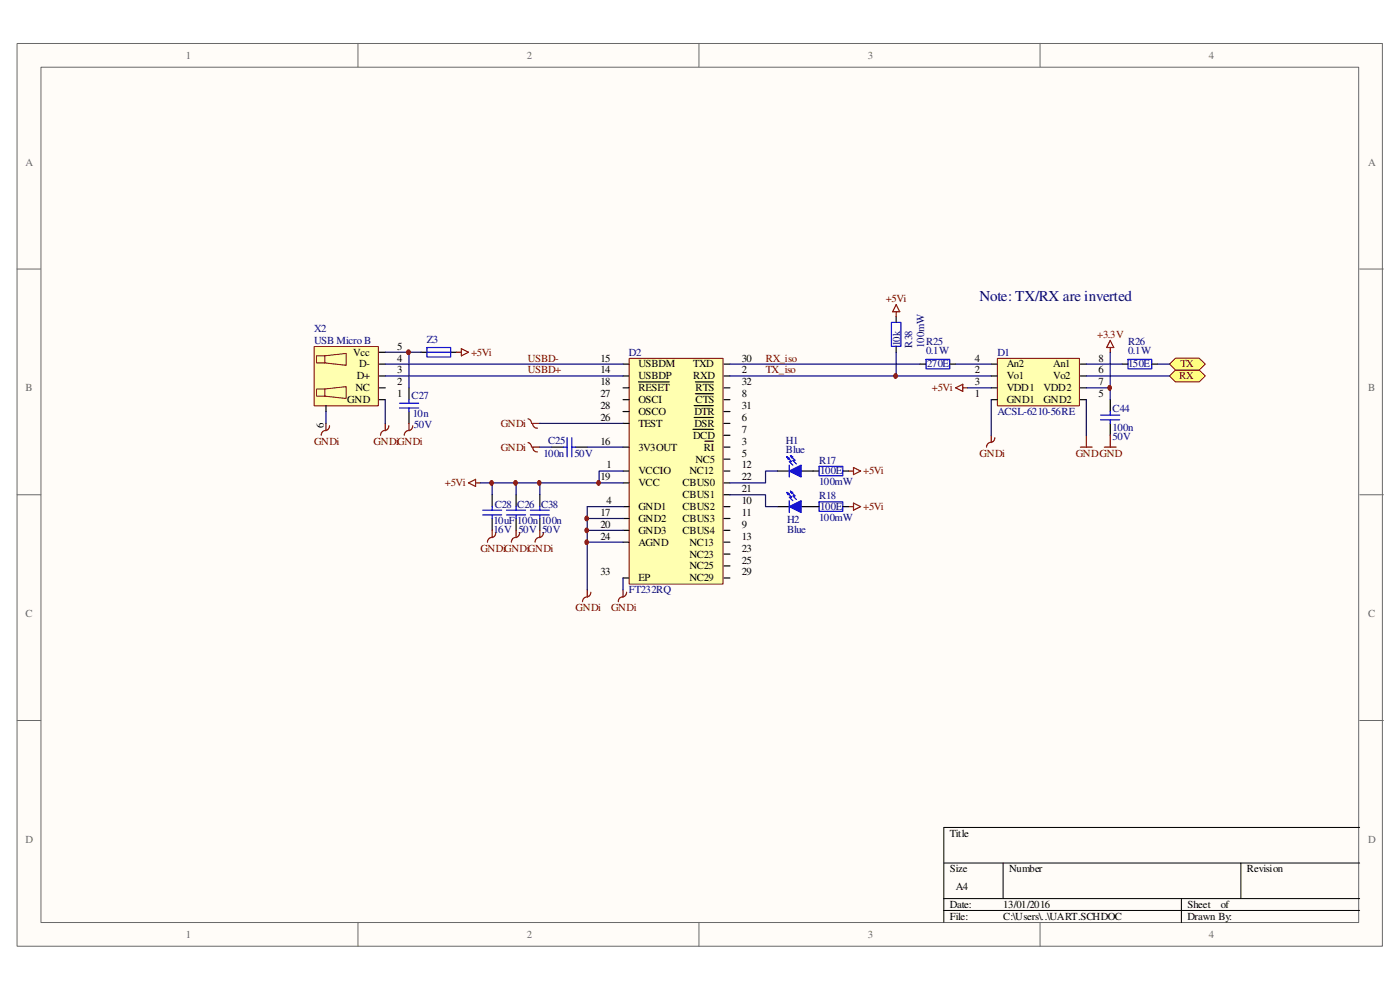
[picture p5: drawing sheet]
<svg xmlns="http://www.w3.org/2000/svg" width="297mm" height="210mm" viewBox="0 0 297 210" stroke-linecap="round" stroke-linejoin="round" font-family="sans-serif">
<path d="M3.7 9.3h289.6v191.4h-289.6z" fill="#fffcf8"/>
<path d="M3.6 9.2h289.7v191.5h-289.7z" fill="none" stroke="#696969" stroke-width=".21"/>
<path d="M8.7 14.3h279.5v181.4h-279.5z" fill="#fffcf8"/>
<g fill="none" stroke="#696969" stroke-width=".21">
<path d="M8.7 14.3h279.5v181.4h-279.5zM75.9 9.2v5M148.3 9.2v5M220.6 9.2v5M3.6 57.1h5M288.4 57.1h5.1M3.6 105h5M288.4 105h5.1M3.6 152.8h5M288.4 152.8h5.1M75.9 195.6v5.1M148.3 195.6v5.1"/>
<path d="M220.6 195.6v5.1"/>
</g>
<path d="M288.4 175.5h-88.2v20.1M200.2 183.1h88.2M200.2 190.6h88.2M200.2 193.1h88.2M212.8 183.1v7.5M250.6 190.6v5M263.2 183.1v7.5" fill="none" stroke="#000" stroke-width=".21"/>
<path d="M133.5 76.1h19.9v47.8h-19.9z" fill="#ffffb0"/>
<path d="M133.5 76h19.9v47.9h-19.9z" fill="none" stroke="#800000" stroke-width=".21"/>
<g fill="none" stroke="#000" stroke-width=".25">
<path d="M132.2 79.8h1.2M132.2 77.2h1.2M153.6 79.8h1.3M153.6 77.2h1.3M117 94.8h2.6M122.1 94.8h2.5M132.2 99.9h1.2M132.2 94.8h1.2M132.2 89.8h1.2M132.2 87.3h1.2M132.2 84.8h1.2M132.2 82.3h1.2"/>
<path d="M135.4 81h6.6M147 91.1h4.3M147.3 86h4M147.3 88.6h4M147.5 81h3.8M147.5 83.5h3.8M149.5 93.6h1.8M153.6 99.9h1.3M153.6 94.8h1.3M153.6 89.8h1.3M153.6 87.3h1.3M153.6 84.8h1.3"/>
<path d="M153.6 82.3h1.3M153.6 97.4h1.3M153.6 92.3h1.3M104.4 105v2.5M104.4 110v2.5M109.5 105v2.5M109.5 110v2.5M132.2 115h1.2M132.2 112.5h1.2M132.2 110h1.2M132.2 107.5h1.2M132.2 102.4h1.2"/>
<path d="M153.6 115h1.3M153.6 112.5h1.3M153.6 110h1.3M153.6 107.5h1.3M153.6 117.5h1.3M153.6 105h1.3M153.6 102.4h1.3M132.2 122.6h1.2M153.6 120h1.3M153.6 122.6h1.3"/>
</g>
<path d="M119.6 94.8h.7M120.3 92.8v4.1M121.3 92.8v4.1M121.3 94.8h.8M102.4 108.2h4M102.4 109.2h4M104.4 107.5v.7M104.4 109.2v.8M107.4 108.2h4.1M107.4 109.2h4.1M109.5 107.5v.7M109.5 109.2v.8" fill="none" stroke="#00f" stroke-width=".25"/>
<path d="M132.2 99.9h-5.1v2.5M109.5 102.4v2.6M124.6 115h7.6M124.6 112.5h7.6M124.6 110h7.6M132.2 102.4h-27.8v2.6M132.2 107.5h-7.6v17.6M132.2 122.6v2.5" fill="none" stroke="#000080" stroke-width=".25"/>
<path d="M104.4 114a.92 .92 0 0 0-1 1M104.4 112.5v1.5M105.2 113a.97 .97 0 0 1-.8 1M109.5 114h-.1a.9 .9 0 0 0-.9 1M109.5 112.5v1.5M110.2 113a1.01 1.01 0 0 1-.7 1M124.6 125.1l-.1 1.5a.92 .92 0 0 0-.9 1M125.3 125.6a.89 .89 0 0 1-.7 1M132.2 125.1l-.1 1.5a.9 .9 0 0 0-.9 1M132.9 125.6a.93 .93 0 0 1-.7 1" fill="none" stroke="#800000" stroke-width=".25"/>
<path d="M66.7 73.5h13.6v12.6h-13.6z" fill="#ffffb0"/>
<path d="M66.6 73.5h13.7v12.6h-13.7zM68.9 75.5h-1.8v1.5h1.8v-1.5l4.5-.5v2.5l-4.5-.5M68.9 82.5h-1.8v1.5h1.8v-1.5l4.5-.5v2.5l-4.5-.5" fill="none" stroke="#800000" stroke-width=".21"/>
<path d="M80.5 77.2h1.2M80.5 79.8h1.2M80.5 74.7h1.2M89.3 74.7h1.3M95.6 74.7h1.3M69.2 86v1.3M80.5 84.8h1.2M80.5 82.3h1.2M86.8 82.3v2.5M86.8 87.3v2.5M164.9 107.5h2.5M169.9 107.5h2.6" fill="none" stroke="#000" stroke-width=".25"/>
<path d="M69.2 91.4l-.1-.1a.9 .9 0 0 0-1 1M69.2 89.8v1.5a1.01 1.01 0 0 0 .7-1M81.7 91.4v-.1a.92 .92 0 0 0-1 1M81.7 89.8v1.5a.97 .97 0 0 0 .8-1M86.8 89.8v1.5M86.8 91.4l-.1-.1a.94 .94 0 0 0-.9 1M87.6 90.3a1.01 1.01 0 0 1-.8 1M112 93.9a.96 .96 0 0 1 .8 .9M112 88.9a.93 .93 0 0 1 .8 .9M114.5 94.8h-1.5a.91 .91 0 0 0 1 1.1M114.5 89.8h-1.5a.91 .91 0 0 0 1 1" fill="none" stroke="#800000" stroke-width=".25"/>
<path d="M81.7 77.2h50.5M81.7 79.8h50.5M81.7 74.7h7.6M86.8 74.7v7.6M154.9 77.2h40.3M154.9 79.8h55.4M69.2 87.3v2.5M81.7 84.8v5M114.5 94.8h2.5M114.5 89.8h17.7M124.6 94.8h7.6" fill="none" stroke="#000080" stroke-width=".25"/>
<path d="M90.6 73.7h5v2h-5zM90.6 74.7h5M84.7 85.5h4.1M84.7 86.5h4.1M86.8 84.8v.7M86.8 86.5v.8" fill="none" stroke="#00f" stroke-width=".25"/>
<path d="M167.4 107.5l2.6-1.3v2.5z" fill="#00f"/>
<path d="M166.9 104.4l.5 .3-.2 .3-.3-.6 1 1.1h-.5l.8 .7M167.4 107.5l2.5-1.3v2.5zM167.4 106.2v2.5M167.7 104.2l.5 .2-.3 .3-.2-.5 1 1h-.5l.7 .8" fill="none" stroke="#00f" stroke-width=".25"/>
<path d="M164.9 99.9h2.5M169.9 99.9h2.6" fill="none" stroke="#000" stroke-width=".25"/>
<path d="M167.4 99.9l2.6-1.2v2.5z" fill="#00f"/>
<path d="M166.9 96.9l.5 .3-.2 .2-.3-.5 1 1h-.5l.8 .8M167.4 99.9l2.5-1.2v2.5zM167.4 98.7v2.5M167.7 96.6l.5 .3-.3 .3-.2-.6 1 1.1h-.5l.7 .7M173.8 98.9h5v2h-5zM112.5 108.2h4M112.5 109.2h4M114.5 107.5v.7M114.5 109.2v.8M173.8 106.5h5v2h-5z" fill="none" stroke="#00f" stroke-width=".25"/>
<path d="M96.9 74.7h1M97.9 74l1.5 .7-1.5 .8zM180.1 99.9h1M181.1 99.2l1.5 .7-1.5 .8zM99.4 102.4l1.5-.7v1.5zM100.9 102.4h1M114.5 114a.9 .9 0 0 0-1 1M114.5 112.5v1.5M115.3 113a1.01 1.01 0 0 1-.8 1M180.1 107.5h1M181.1 106.7l1.5 .8-1.5 .7z" fill="none" stroke="#800000" stroke-width=".25"/>
<path d="M164.9 99.9h-2.5v2.5h-7.5M101.9 102.4h2.5M114.5 102.4v2.6M154.9 105h7.5v2.5h2.5" fill="none" stroke="#000080" stroke-width=".25"/>
<path d="M172.5 99.9h1.3M178.8 99.9h1.3M114.5 105v2.5M114.5 110v2.5M172.5 107.5h1.3M178.8 107.5h1.3" fill="none" stroke="#000" stroke-width=".25"/>
<path d="M248.1 79.8l1.3-1.3h5l1.3 1.3-1.3 1.2h-5z" fill-rule="evenodd" fill="#ffff80"/>
<path d="M248.1 79.8l1.3-1.3h5l1.3 1.3-1.3 1.2h-5z" fill="none" stroke="#800000" stroke-width=".21"/>
<path d="M248.1 77.2l1.3-1.2h5l1.3 1.2-1.3 1.3h-5z" fill-rule="evenodd" fill="#ffff80"/>
<path d="M248.1 77.2l1.3-1.2h5l1.3 1.2-1.3 1.3h-5z" fill="none" stroke="#800000" stroke-width=".21"/>
<path d="M86.4 74.3a.46 .46 0 0 1 .7 .4 .46 .46 0 0 1-.6 .4 .58 .58 0 0 1-.1-.8z" fill-rule="evenodd" fill="#800000"/>
<path d="M86.4 74.3a.46 .46 0 0 1 .7 .4 .46 .46 0 0 1-.6 .4 .58 .58 0 0 1-.1-.8z" fill="none" stroke="#800000" stroke-width=".21"/>
<path d="M104.1 102a.45 .45 0 0 1 .6 .4 .45 .45 0 0 1-.6 .5 .6 .6 0 0 1 0-.9z" fill-rule="evenodd" fill="#800000"/>
<path d="M104.1 102a.45 .45 0 0 1 .6 .4 .45 .45 0 0 1-.6 .5 .6 .6 0 0 1 0-.9z" fill="none" stroke="#800000" stroke-width=".21"/>
<path d="M109.2 102a.45 .45 0 0 1 .5 .4 .45 .45 0 0 1-.5 .5 .6 .6 0 0 1 0-.9z" fill-rule="evenodd" fill="#800000"/>
<path d="M109.2 102a.45 .45 0 0 1 .5 .4 .45 .45 0 0 1-.5 .5 .6 .6 0 0 1 0-.9z" fill="none" stroke="#800000" stroke-width=".21"/>
<path d="M114.2 102a.45 .45 0 0 1 .6 .4 .45 .45 0 0 1-.6 .5 .6 .6 0 0 1 0-.9z" fill-rule="evenodd" fill="#800000"/>
<path d="M114.2 102a.45 .45 0 0 1 .6 .4 .45 .45 0 0 1-.6 .5 .6 .6 0 0 1 0-.9z" fill="none" stroke="#800000" stroke-width=".21"/>
<path d="M124.3 114.6a.45 .45 0 0 1 .5 .4 .45 .45 0 0 1-.5 .5 .6 .6 0 0 1 0-.9z" fill-rule="evenodd" fill="#800000"/>
<path d="M124.3 114.6a.45 .45 0 0 1 .5 .4 .45 .45 0 0 1-.5 .5 .6 .6 0 0 1 0-.9z" fill="none" stroke="#800000" stroke-width=".21"/>
<path d="M124.3 112.1a.45 .45 0 0 1 .5 .4 .45 .45 0 0 1-.5 .4 .61 .61 0 0 1 0-.8z" fill-rule="evenodd" fill="#800000"/>
<path d="M124.3 112.1a.45 .45 0 0 1 .5 .4 .45 .45 0 0 1-.5 .4 .61 .61 0 0 1 0-.8z" fill="none" stroke="#800000" stroke-width=".21"/>
<path d="M124.3 109.5a.45 .45 0 0 1 .5 .5 .45 .45 0 0 1-.5 .4 .61 .61 0 0 1 0-.9z" fill-rule="evenodd" fill="#800000"/>
<path d="M124.3 109.5a.45 .45 0 0 1 .5 .5 .45 .45 0 0 1-.5 .4 .61 .61 0 0 1 0-.9z" fill="none" stroke="#800000" stroke-width=".21"/>
<path d="M126.8 102a.45 .45 0 0 1 .6 .4 .45 .45 0 0 1-.6 .5 .6 .6 0 0 1 0-.9z" fill-rule="evenodd" fill="#800000"/>
<path d="M126.8 102a.45 .45 0 0 1 .6 .4 .45 .45 0 0 1-.6 .5 .6 .6 0 0 1 0-.9z" fill="none" stroke="#800000" stroke-width=".21"/>
<path d="M211.6 76.1h17.4v10h-17.4z" fill="#ffffb0"/>
<path d="M211.6 76h17.4v10.1h-17.4z" fill="none" stroke="#800000" stroke-width=".21"/>
<g fill="none" stroke="#000" stroke-width=".25">
<path d="M195.2 77.2h1.2M201.5 77.2h1.2M210.3 79.8h1.2M210.3 77.2h1.2M229.2 79.8h1.3M229.2 77.2h1.3M238 77.2h1.3M244.3 77.2h1.3M210.3 84.8h1.2M210.3 82.3h1.2M229.2 84.8h1.3M229.2 82.3h1.3"/>
<path d="M235.5 84.8v2.5M235.5 89.8v2.5"/>
</g>
<path d="M235.5 72.2l.8 1.5h-1.5zM235.5 73.7v1M202.7 82.3l1.5-.8v1.5zM204.2 82.3h1.1M210.3 93.9h-.1a.88 .88 0 0 0-.9 .9M210.3 92.3v1.5a.97 .97 0 0 0 .7-1M229.2 94.8h2.5M230.5 92.3v2.5M234.3 94.8h2.5M235.5 92.3v2.5" fill="none" stroke="#800000" stroke-width=".25"/>
<path d="M196.4 76.2h5.1v2h-5.1zM239.3 76.2h5v2h-5zM233.5 88.1h4M233.5 89.1h4M235.5 87.3v.8M235.5 89.1v.7" fill="none" stroke="#00f" stroke-width=".25"/>
<path d="M202.7 77.2h7.6M230.5 77.2h7.5M230.5 79.8h17.6M235.5 74.7v7.6M245.6 77.2h2.5M210.3 84.8v7.5M230.5 82.3h5v2.5M230.5 84.8v7.5" fill="none" stroke="#000080" stroke-width=".25"/>
<path d="M235.2 81.8a.45 .45 0 0 1 .6 .5 .45 .45 0 0 1-.6 .4 .61 .61 0 0 1 0-.9z" fill-rule="evenodd" fill="#800000"/>
<path d="M235.2 81.8a.45 .45 0 0 1 .6 .5 .45 .45 0 0 1-.6 .4 .61 .61 0 0 1 0-.9z" fill="none" stroke="#800000" stroke-width=".21"/>
<path d="M190.1 74.7v5.1M205.3 82.3h5" fill="none" stroke="#000080" stroke-width=".25"/>
<path d="M189.1 68.4h2v5.1h-2z" fill="none" stroke="#00f" stroke-width=".25"/>
<path d="M190.1 67.1v1.3M190.1 73.5v1.2" fill="none" stroke="#000" stroke-width=".25"/>
<path d="M190.1 64.6l.8 1.5h-1.5zM190.1 66.1v1" fill="none" stroke="#800000" stroke-width=".25"/>
<path d="M189.8 79.3a.45 .45 0 0 1 .6 .5 .45 .45 0 0 1-.6 .4 .61 .61 0 0 1 0-.9z" fill-rule="evenodd" fill="#800000"/>
<path d="M189.8 79.3a.45 .45 0 0 1 .6 .5 .45 .45 0 0 1-.6 .4 .61 .61 0 0 1 0-.9z" fill="none" stroke="#800000" stroke-width=".21"/>
<text font-size="3.2" fill="#000080" x="207.8" y="63.9">Note: TX/RX are inverted</text>
<g font-size="2.3" fill="#696969">
<text x="39.4" y="12.5">1</text>
<text x="111.8" y="12.5">2</text>
<text x="184.1" y="12.5">3</text>
<text x="256.5" y="12.5">4</text>
<text x="5.4" y="35.1">A</text>
<text x="290.2" y="35.1">A</text>
<text x="5.4" y="83">B</text>
<text x="290.2" y="83">B</text>
<text x="5.4" y="130.9">C</text>
<text x="290.2" y="130.9">C</text>
<text x="5.4" y="178.7">D</text>
<text x="290.2" y="178.7">D</text>
<text x="39.4" y="198.9">1</text>
<text x="111.8" y="198.9">2</text>
<text x="184.1" y="198.9">3</text>
<text x="256.5" y="198.9">4</text>
</g>
<g font-size="2.3" fill="#800000">
<text x="187.9" y="64.1">+5Vi</text>
<text x="232.8" y="71.7">+3.3V</text>
<text x="99.9" y="75.4">+5Vi</text>
<text x="112" y="76.7">USBD-</text>
<text x="162.4" y="76.7">RX_iso</text>
<text x="250.4" y="77.9">TX</text>
<text x="112" y="79.2">USBD+</text>
<text x="162.4" y="79.2">TX_iso</text>
<text x="197.7" y="83">+5Vi</text>
<text x="250.2" y="80.5">RX</text>
<text x="66.6" y="94.3">GNDi</text>
<text x="79.3" y="94.3">GNDiGNDi</text>
<text x="106.2" y="95.6">GNDi</text>
<text x="106.2" y="90.6">GNDi</text>
<text x="183.1" y="100.6">+5Vi</text>
<text x="207.8" y="96.9">GNDi</text>
<text x="228.2" y="96.9">GNDGND</text>
<text x="94.4" y="103.1">+5Vi</text>
<text x="183.1" y="108.2">+5Vi</text>
<text x="101.9" y="117">GNDiGNDiGNDi</text>
<text x="122.1" y="129.6">GNDi</text>
<text x="129.7" y="129.6">GNDi</text>
</g>
<g font-size="2.3" fill="#000080">
<text x="66.6" y="70.4">X2</text>
<text x="66.6" y="72.9">USB Micro B</text>
<text x="90.6" y="72.7">Z3</text>
<text x="133.4" y="75.4">D2</text>
<text x="191" y="73.5" transform="rotate(-90 191 73.5)">10k</text>
<text x="193.5" y="73.7" transform="rotate(-90 193.5 73.7)">R38</text>
<text x="196" y="73.7" transform="rotate(-90 196 73.7)">100mW</text>
<text x="196.5" y="75.2">0.1W</text>
<text x="196.5" y="73.2">R25</text>
<text x="196.7" y="77.9">270E</text>
<text x="211.6" y="75.4">D1</text>
<text x="239.3" y="77.9">150E</text>
<text x="239.3" y="75.2">0.1W</text>
<text x="239.3" y="73.2">R26</text>
<text x="87.3" y="84.7">C27</text>
<text x="87.6" y="88.6">10n</text>
<text x="211.6" y="88.1">ACSL-6210-56RE</text>
<text x="236" y="87.3">C44</text>
<text x="87.8" y="90.8">50V</text>
<text x="116.3" y="94.1">C25</text>
<text x="166.7" y="94.1">H1</text>
<text x="236" y="91.3">100n</text>
<text x="236" y="93.3">50V</text>
<text x="115.3" y="96.9">100n</text>
<text x="121.9" y="96.9">50V</text>
<text x="166.7" y="96.1">Blue</text>
<text x="173.8" y="98.4">R17</text>
<text x="174" y="100.6">100E</text>
<text x="105" y="107.7">C28 C26 C38</text>
<text x="173.8" y="105.9">R18</text>
<text x="173.8" y="102.9">100mW</text>
<text x="104.7" y="111.2">10uF</text>
<text x="104.7" y="113">16V 50V 50V</text>
<text x="109.7" y="111.2">100n</text>
<text x="114.8" y="111.2">100n</text>
<text x="167" y="113">Blue</text>
<text x="167" y="111">H2</text>
<text x="173.8" y="110.4">100mW</text>
<text x="174" y="108.2">100E</text>
<text x="133.4" y="125.8">FT232RQ</text>
</g>
<g font-size="2.3">
<text x="74.9" y="75.4">Vcc</text>
<text x="76.2" y="77.9">D-</text>
<text x="84.3" y="74.2">5</text>
<text x="84.3" y="76.7">4</text>
<text x="127.4" y="76.7">15</text>
<text x="135.4" y="77.9">USBDM</text>
<text x="147.1" y="77.9">TXD</text>
<text x="157.4" y="76.7">30</text>
<text x="206.8" y="76.7">4</text>
<text x="213.6" y="77.9">An2</text>
<text x="223.4" y="77.9">An1</text>
<text x="233" y="76.7">8</text>
<text x="75.4" y="83">NC</text>
<text x="75.7" y="80.5">D+</text>
<text x="84.3" y="81.7">2</text>
<text x="84.3" y="79.2">3</text>
<text x="127.4" y="81.7">18</text>
<text x="127.4" y="79.2">14</text>
<text x="135.4" y="83">RESET</text>
<text x="135.4" y="80.5">USBDP</text>
<text x="147.1" y="80.5">RXD</text>
<text x="147.6" y="83">RTS</text>
<text x="157.4" y="79.2">2</text>
<text x="157.4" y="81.7">32</text>
<text x="206.8" y="79.2">2</text>
<text x="206.8" y="81.7">3</text>
<text x="213.6" y="80.5">Vo1</text>
<text x="213.6" y="83">VDD1</text>
<text x="221.4" y="83">VDD2</text>
<text x="223.4" y="80.5">Vo2</text>
<text x="233" y="81.7">7</text>
<text x="233" y="79.2">6</text>
<text x="73.7" y="85.5">GND</text>
<text x="84.3" y="84.2">1</text>
<text x="127.4" y="89.3">26</text>
<text x="127.4" y="86.8">28</text>
<text x="127.4" y="84.2">27</text>
<text x="135.4" y="88.1">OSCO</text>
<text x="135.4" y="85.5">OSCI</text>
<text x="147.3" y="88.1">DTR</text>
<text x="147.6" y="85.5">CTS</text>
<text x="157.4" y="84.2">8</text>
<text x="157.4" y="89.3">6</text>
<text x="157.4" y="86.8">31</text>
<text x="206.8" y="84.2">1</text>
<text x="213.6" y="85.5">GND1</text>
<text x="221.4" y="85.5">GND2</text>
<text x="233" y="84.2">5</text>
<text x="68.7" y="90.9" transform="rotate(-90 68.7 90.9)">6</text>
<text x="127.4" y="94.3">16</text>
<text x="135.4" y="95.6">3V3OUT</text>
<text x="135.4" y="90.6">TEST</text>
<text x="147.1" y="93.1">DCD</text>
<text x="147.3" y="90.6">DSR</text>
<text x="149.3" y="95.6">RI</text>
<text x="157.4" y="94.3">3</text>
<text x="157.4" y="91.8">7</text>
<text x="127.4" y="101.9">19</text>
<text x="128.7" y="99.4">1</text>
<text x="135.4" y="100.6">VCCIO</text>
<text x="146.3" y="100.6">NC12</text>
<text x="147.6" y="98.1">NC5</text>
<text x="157.4" y="101.9">22</text>
<text x="157.4" y="99.4">12</text>
<text x="157.4" y="96.9">5</text>
<text x="128.7" y="106.9">4</text>
<text x="135.4" y="103.1">VCC</text>
<text x="144.8" y="105.7">CBUS1</text>
<text x="144.8" y="103.1">CBUS0</text>
<text x="157.4" y="106.9">10</text>
<text x="157.4" y="104.4">21</text>
<text x="127.4" y="112">20</text>
<text x="127.4" y="109.4">17</text>
<text x="135.4" y="113.3">GND3</text>
<text x="135.4" y="110.7">GND2</text>
<text x="135.4" y="108.2">GND1</text>
<text x="144.8" y="113.3">CBUS4</text>
<text x="144.8" y="110.7">CBUS3</text>
<text x="144.8" y="108.2">CBUS2</text>
<text x="157.4" y="112">9</text>
<text x="157.4" y="109.4">11</text>
<text x="127.4" y="114.5">24</text>
<text x="135.4" y="115.8">AGND</text>
<text x="146.3" y="115.8">NC13</text>
<text x="146.3" y="118.3">NC23</text>
<text x="157.4" y="114.5">13</text>
<text x="157.4" y="117">23</text>
<text x="157.4" y="119.5">25</text>
<text x="127.4" y="122.1">33</text>
<text x="135.4" y="123.3">EP</text>
<text x="146.3" y="120.8">NC25</text>
<text x="146.3" y="123.3">NC29</text>
<text x="157.4" y="122.1">29</text>
<text x="201.5" y="177.5">Title</text>
<text x="201.5" y="185">Size</text>
<text x="214.1" y="185">Number</text>
<text x="264.5" y="185">Revision</text>
<text x="202.8" y="188.8">A4</text>
<text x="201.5" y="192.6">Date:</text>
<text x="201.5" y="195.1">File:</text>
<text x="212.8" y="192.6">13/01/2016</text>
<text x="212.8" y="195.1">C:\Users\..\UART.SCHDOC</text>
<text x="251.9" y="192.6">Sheet</text>
<text x="251.9" y="195.1">Drawn By:</text>
<text x="259" y="192.6">of</text>
</g>
</svg>
